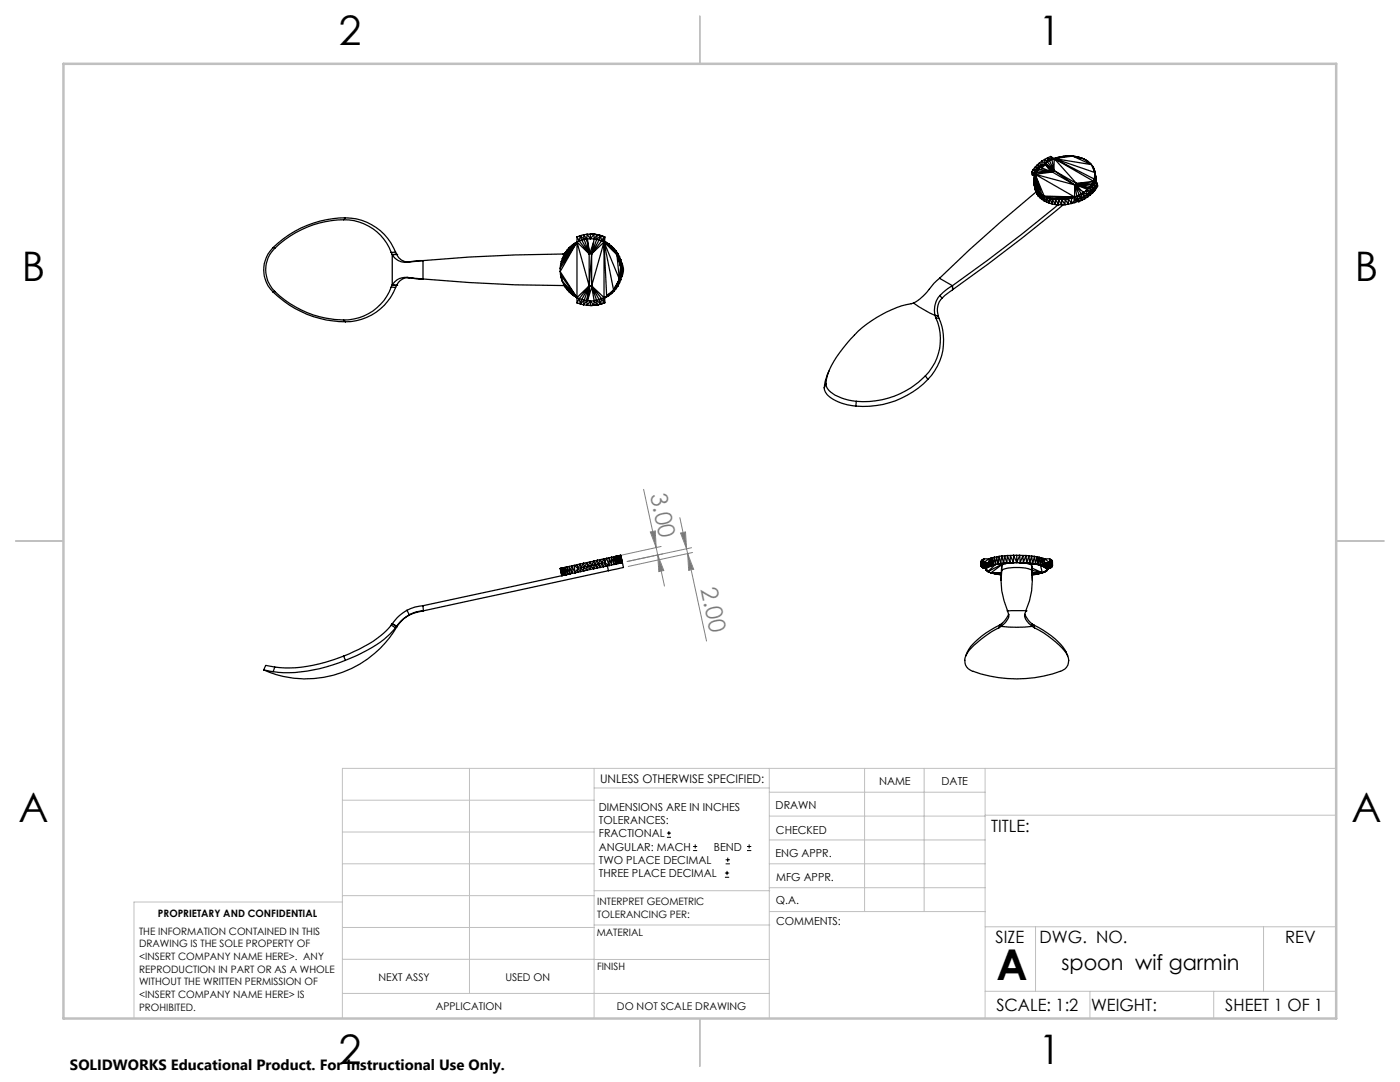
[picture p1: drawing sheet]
<svg xmlns="http://www.w3.org/2000/svg" width="279mm" height="216mm" viewBox="0 0 279 216" stroke-linecap="round" stroke-linejoin="round" font-family="sans-serif">
<g fill="none" stroke="#000" stroke-width=".2">
<path d="M133.1 167.1h.8M133.1 166.2h.8M133.5 165.8v.9M138.3 169.7h.8M138.3 168.9h.8M138.7 168.5v.8M144.7 175h.8M144.7 174.2h.8M144.8 172.4h.9M144.8 171.6h.9M145.1 173.8v.8M145.2 171.1v.9"/>
<path d="M149.1 169.7h.8M149.1 168.9h.8M149.5 168.5v.8"/>
</g>
<path d="M128.4 97.6l4.2 19.3M129.8 106.2l1-.3 .2 3.4zM131.3 110.7l1.2 3.1-1 .3zM131.9 109l-12.4 2.8M135.7 103.3l1.3 6.2M135.8 106.4l1-.2 .2 3.3zM137 109.5l.2 1M137.2 110.5l3.8 17.4M137.2 110.5l1.2 3.1-1 .2zM138 109.3l-12.8 2.7M138.2 110.2l-12.8 2.8" fill="none" stroke="#808080" stroke-width=".2"/>
<g fill="none" stroke="#c0c0c0" stroke-width=".2">
<path d="M68.3 159.7h50.3M93.7 153.3v44.9M118.6 153.3v49.9M118.6 157.2h34.9M153.5 153.3v49.9M153.5 158.1h43.1M172.5 153.3v28.6M184.4 153.3v28.6M196.6 153.3v49.9M266.7 153.3h-198.4v49.9M68.3 178.7h50.3M68.3 172.4h50.3"/>
<path d="M68.3 166h50.3M68.3 180h-41.6v23.2M118.6 177.7h35M153.5 167.6h43.1M153.5 162.8h43.1M153.5 172.4h43.1M153.5 177.1h43.1M196.6 162.7h70.1M68.3 198.2h85.2M68.3 191.4l85.2 .1M68.3 185.1h50.3M118.6 184.6h35"/>
<path d="M153.6 181.9h43M196.6 197.8h70.1M196.6 184.9h70.1M206.7 184.9v12.9M217.5 197.8v5.4M242.2 197.8v5.4M252.2 184.9v12.9"/>
</g>
<path d="M139.7 3.2v9.5M3.1 107.9h9.6M266.7 107.9h9.5M139.7 203.2v9.6" fill="none" stroke="#c0c0c0" stroke-width=".25"/>
<path d="M12.7 12.7h254v190.5h-254z" fill="none" stroke="#c0c0c0" stroke-width=".5"/>
<g fill="#808080">
<path d="M137.2 110.5l1.2 3.1-1 .2zM135.8 106.4l1-.2 .2 3.3z"/>
<path d="M131.3 110.7l1.2 3.1-1 .3zM129.8 106.2l1-.3 .2 3.4z"/>
</g>
<g fill="none" stroke="#000" stroke-width=".25">
<path d="M205.9 34.4l.1 .5 .4 .3M205.9 34.4h.9M205.9 34.4l.7 .4M205.9 34.4l.6 .7M206.2 33.9l-.3 .5M206.2 33.9l.6 .5M206.2 33.9l.8 .2M206.3 36.2v.4M206.3 36.6l.1 .4M206.3 36.6l.3 1.2M206.3 35.7v.5M206.4 37l.2 .5"/>
<path d="M206.4 37l.3 1.3M206.4 37l.2 .8M206.5 33.4l.8 .3M206.5 33.4l-.3 .5M206.6 34.8l7.9 4.5M206.6 34.8l1.8 4.3M206.6 34.8l7.9 2.1M206.6 34.8l1.3 4.1M206.6 34.8l.9 3.8M206.6 34.8l.6 3.4M206.6 34.8l.3 3.1M206.6 34.8v2.7"/>
<path d="M206.6 34.8l-.2 2.2M206.6 34.8l-.3 1.8M206.6 37.8l.1 .5M206.6 34.8l-.3 1.4M206.6 34.8l-.3 .9M206.6 37.5l.3 .4M206.6 37.5l.3 1.2M206.6 37.5l.1 .8M206.7 38.3l.2 .4M206.8 38.3a302.9 302.9 0 0 0-19.3 17.2M206.9 37.9l.3 .3M206.9 37.9l.3 1.2"/>
<path d="M206.9 37.9v.8M206.9 38.7l.3 .4M206.9 33l-.4 .4M206.9 33l.6 .4M207 34.1l-.4 .7M207 34.1l3 .2M207.2 38.2v.9M207.2 38.2l.3 .4M207.2 38.2l.3 1.2M207.2 39.1l.3 .3M207.3 33.7l-.3 .4M207.3 33.7l2.7 .6"/>
<path d="M207.3 33.7l-1.1 .2M207.4 32.6l-.5 .4M207.4 32.6l.6 .3M207.5 38.6l.4 .3M207.5 38.6l.4 1.2M207.5 38.6v.8M207.5 39.4l.4 .4M207.5 33.4h-1M207.5 33.4h.1M207.6 33.4l-.3 .3M207.6 33.4l2.4 .9M207.9 32.2l.7 .3"/>
<path d="M207.9 32.2l.1 .7M207.9 32.2l-.5 .4M207.9 38.9l.5 .2M207.9 38.9l.5 1.2M207.9 38.9v.9M207.9 39.8l.5 .3M208 32.9l-1.1 .1M208 32.9l-.5 .5M208 32.9l-.2 .5M208.4 39.1l6.1 .2M208.4 39.1l.5 .3M208.4 39.1l.5 1.2"/>
<path d="M208.4 39.1v1M208.5 31.8l.5 .5M208.5 31.8l.1 .7M208.5 31.8l-.6 .4M208.6 32.5l-.6 .4M208.6 32.5v.4M208.6 32.5h.1M208.6 32.5l1.7 1.5M208.6 32.5l1.6 1.6M208.6 32.9l-.7 .6M208.6 32.9l1.6 1.3M208.6 32.9h-.6"/>
<path d="M208.6 32.9l1.1 1.3M208.9 39.4v.9M208.9 39.4l1.1 .3M208.9 39.4l.5 .1M208.9 39.4l.5 1.1M209 32.3l1.3 1.7M209 32.3l-.4 .2M209.1 31.5l.3 .5M209.1 31.5l-.1 .8M209.1 31.5l-.6 .3M209.1 31.5l.8 .3M209.4 39.5l.6 .2"/>
<path d="M209.4 39.5l.6 1.2M209.4 39.5v1M209.4 32l.9 2M209.4 32l-.8 .5M209.7 31.2l.7 .4M209.7 31.2l.2 .6M209.7 31.2l-.6 .3M209.9 31.8l.4 2.2M209.9 31.8l-.5 .2M210 39.7v1M210 39.7l.6 .1M210 39.7l.6 1.1"/>
<path d="M210 34.3l-3.4 .5M210 34.3l4.5 2.6M210 34.3l-3.2 .1M210.3 34l4.5 2.6M210.3 34l4.2 2.9M210.3 34l-.3 .3M210.4 31.6l7.8 4.6M210.4 31.6l4.4 5M210.4 31.6l8 4.1M210.4 31.6l8.1 2.8M210.4 31.6l-.1 2.4M210.4 31.6l7.4 1.2"/>
<path d="M210.4 31.6l-.5 .2M210.6 39.8h.6M210.6 39.8l.6 1.1v-1.1M210.6 39.8v1M211.2 39.8h.7M211.2 39.8l.7 1.1M211.6 31.3l-1.2 .3M211.9 39.8l.6 1.1M211.9 39.8v1.1M212.5 39.8h-.6M212.5 39.8l.7 .9M212.5 39.8v1.1"/>
<path d="M212.8 31.2h1.3M212.8 31.2l-2.4 .4M212.8 31.2l-1.2 .1M213.2 39.7l-.7 .1M213.2 39.7l.7 .9M213.2 39.7v1M213.8 39.5l-.6 .2M213.8 39.5l.1 1.1M213.8 39.5l.8 .3M214.1 31.2l3.7 1.6M214.1 31.2l-3.7 .4M214.1 31.2l2.2 .5"/>
<path d="M214.1 31.2l1.1 .1M214.5 39.3l-5.6 .1M214.5 39.3l-4.5 .4M214.5 39.3l-3.9 .5M214.5 39.3l-3.3 .5M214.5 39.3l-2.6 .5M214.5 39.3l-2 .5M214.5 39.3l-1.3 .4M214.5 39.3l.7 .4M214.5 39.3l-.7 .2M214.5 39.3l.1 .5M214.5 36.9l.4 2.2"/>
<path d="M214.5 36.9v2.4M214.5 36.9l.9 2M214.5 36.9l1.3 1.8M214.5 36.9l1.8 1.5M214.5 36.9l.4 .1M214.6 39.8l.7 .5M214.6 39.8l-.7 .8M214.6 39.8l-.1 .6M214.6 39.8l.5 .4M214.8 36.6l3 .3M214.8 36.6l2.8 .6M214.8 36.6l2.5 .9"/>
<path d="M214.8 36.6l.1 .4M214.8 36.6l-.3 .3M214.9 39.1l.9 .3M214.9 39.1l.3 .6M214.9 39.1l-.4 .2M214.9 37l2.1 .8M214.9 37l-.1 .1M214.9 37l2.4 .5M214.9 37l.7 .9M215.2 39.7l.1 .6M215.2 39.7l-.6 .1M215.2 31.3l1.1 .4"/>
<path d="M215.4 38.9l-.5 .2M215.4 38.9l.4 .5M215.8 39.4l-.6 .3M215.8 39.4l-.5 .9M215.8 39.4l.1 .6M215.8 38.7l.6 .4M215.8 38.7v.7M215.8 38.7l-.4 .2M215.9 40l-.6 .3M216.3 38.4l-.5 .3M216.3 38.4h.1M216.3 31.7l1.5 1.1"/>
<path d="M216.3 31.7l.8 .5M216.3 38.4l.7 .4M216.3 38.4l.1 .7M216.4 39.1l-.6 .3M216.4 39.1l-.5 .9M216.4 39.1l.1 .6M216.5 39.7l-.6 .3M216.8 38l-.5 .4M216.8 38l.2 .8M216.8 38l.7 .4M217 38.8l-.6 .3M217 38.8l-.5 .9"/>
<path d="M217 38.8l.1 .5M217.1 39.3l-.6 .4M217.1 32.2l.7 .6M217.3 37.5v.1M217.3 37.6l-.5 .4M217.3 37.6l.6 .4M217.5 38.4l-.5 .4M217.5 38.4l-.4 .9M217.5 38.4l.1 .5M217.6 38.9l-.5 .4M217.6 37.2l-.3 .4M217.6 37.2l.7 .3"/>
<path d="M217.6 37.2l-.3 .3M217.8 32.8l.7 1.6M217.8 32.8l.3 .4M217.8 36.9l-.2 .3M217.8 36.9l.9 .1M217.9 38h-1.1M217.9 38l-.4 .4M217.9 38l-.3 .9M217.9 38l.2 .5M218.1 38.5l-.5 .4M218.1 36.5l-3.3 .1M218.1 36.5l-.3 .4"/>
<path d="M218.1 36.5l.6 .5M218.1 36.5l.9 .1M218.1 33.2l.4 1.2M218.1 33.2l.2 .4M218.2 36.2l-3.4 .4M218.2 36.2l-.1 .3M218.2 36.2l.8 .4M218.3 33.6l.2 .8M218.3 33.6l.1 .4M218.3 37.5l-1 .1M218.3 37.5l-.4 .5M218.3 37.5l-.2 1"/>
<path d="M218.3 37.5l.1 .6M218.4 35.7l-.2 .5M218.4 35.7l.2 .7M218.4 35.7v.5M218.4 38.1l-.3 .4M218.4 34l.1 .4M218.4 34l.3 1.2M218.5 34.4l-.1 1.3M218.5 34.4v.5M218.5 35.3l-.1 .4M218.5 35.3l.2 1.1M218.5 35.3l.3 .9"/>
<path d="M218.5 34.4l.3 1.3M218.5 34.4l.2 .8M218.5 34.9l-.1 .8M218.5 34.9v.4M218.5 34.9l.3 1.3M218.5 34.9l.3 .8M218.7 37l-1.1 .2M218.7 37l-.4 .5M218.7 37l-.3 1.1M218.7 37l.1 .6M218.7 35.2l.1 .5M218.8 36.2l-.1 .2"/>
<path d="M218.8 35.7v.5M218.8 37.6l-.4 .5M219 36.6l-.3 .4M219 36.6l-.2 1M219 36.6l.1 .5-.3 .5M54.5 58.3a20.5 20.5 0 0 0 14.4 5.9M54.5 49.4l.3 .2M54.5 49.4a6.2 6.2 0 0 0 0 8.9M54.8 58.1a20.2 20.2 0 0 0 13.8 5.8M54.8 49.6a6 6 0 0 0 0 8.5M54.8 58.1l-.3 .2M68.6 43.9a9.9 9.9 0 0 1 9.5 6.5"/>
<path d="M68.6 43.9a20.1 20.1 0 0 0-13.8 5.7M68.9 43.5l-.3 .4M68.9 43.5a10.8 10.8 0 0 1 10.1 6.8M68.9 43.5a20.9 20.9 0 0 0-14.4 5.9M78.1 57.3a9.9 9.9 0 0 1-9.5 6.6M78.1 50.4l.2 .4M78.1 57.3l.9 .1M78.3 50.8a3 3 0 0 0 2.9 1.5M78.3 50.8v6.1M78.3 56.9h.9M78.3 56.9l-.2 .4M79 50.3l-.9 .1"/>
<path d="M79 57.4a10.7 10.7 0 0 1-10.1 6.8M79 50.3l.2 .5M79.2 50.8a2.44 2.44 0 0 0 2.5 1.4M79.2 50.8h.1M79.2 56.9h.1M79.2 50.8h-.9M79.2 56.9l-.2 .5M81.2 55.4h.5M81.2 55.4l3.2 .3M81.2 55.4a3.1 3.1 0 0 0-2.9 1.5M81.7 55.4l2.7 .3M81.7 52.2l-.5 .1"/>
<path d="M81.7 55.4a2.49 2.49 0 0 0-2.5 1.5M84.4 55.7a288.9 288.9 0 0 0 28.2 1.3h-.3M84.4 52l-2.7 .2M84.4 52l-3.2 .3M84.4 52v3.7M111.8 53.5v.7M111.8 54.2l3.3 5.2M111.8 54.2l.1 .6M111.9 52.9l-.1 .6M111.9 54.8l3.2 4.6M111.9 54.8l.3 1.3M112 52.2l-.1 .7"/>
<path d="M112.2 51.6l-.2 .6M112.2 56.1l2.9 3.3M112.2 56.1l.3 .6M112.3 50.7h.3a325.4 325.4 0 0 0-28.2 1.3M112.5 51l-.3 .6M112.5 56.7l2.6 2.7M112.5 56.7l.3 .6M112.8 50.4l-.3 .6M112.8 57.3l2.3 2.1M112.8 57.3l.4 .5M113.2 49.9l-.4 .5M113.2 57.8l1.9 1.6"/>
<path d="M113.2 57.8l.4 .4M113.6 49.4l-.4 .5M113.6 58.2l1.5 1.2M113.6 58.2l.5 .5M114.1 49l-.5 .4M114.1 58.7l1 .7M115.1 48.3l2.5 2.4M115.1 48.3l2.5 8.7M115.1 47.3v13.1M115.1 59.4l.5 .2M115.1 47.3l.5 .8M115.1 48.3l-1 .7"/>
<path d="M115.1 48.3l-1.9 1.6M115.1 48.3l-2.3 2.1M115.1 48.3l-3.3 5.9M115.1 48.3l-3.3 5.2M115.1 48.3l-3.2 4.6M115.1 48.3l-3.1 3.9M115.1 48.3l-1.5 1.1M115.1 48.3l-2.9 3.3M115.1 48.3l-2.6 2.7M115.6 48.1l2 2.6M115.6 48.1l-.5 .2M115.6 59.6l.5 .2"/>
<path d="M115.6 59.6l.2 1M115.6 59.6l-.5 .8M115.8 47l.8 .8M115.8 47l.3 .9M115.8 47l-.2 1.1M115.8 47l-.7 .3M116.1 47.9l-.5 .2M116.1 47.9l1.5 2.8M116.1 59.8l.5 .1M116.1 59.8l-.3 .8M116.5 46.8l.6 .9M116.5 46.8l.1 1"/>
<path d="M116.5 46.8l-.7 .2M116.6 47.8l1 2.9M116.6 47.8l-.5 .1M116.6 59.9l.5 .1M116.6 59.9l-.1 .9M116.6 59.9l-.8 .7M117.1 47.7h.1l.5 3M117.1 47.7h1.5M117.1 47.7l.5 3M117.1 47.7l.6 3M117.1 47.7l-.5 .1M117.1 60l.6-3-.5 3"/>
<path d="M117.1 47.7h.1M117.1 60h.1M117.2 46.7l.6 1M117.2 46.7l-.1 1M117.2 46.7l-.7 .1M117.6 50.7v6.3M117.6 50.7h.5M117.6 57h.5M117.6 57l-2.5 2.4M117.6 57l-.5 3M117.6 57l-1 2.9M117.6 57l-1.5 2.8"/>
<path d="M117.6 57l-2 2.6M117.8 46.7h.7M117.8 46.7v1M117.8 46.7h.2M117.8 46.7h-.6M118 46.7h.5M118 46.7h.7M118.1 50.7v6.3M118.1 57l2.4 2.4M118.1 57l2 2.6M118.1 57l1.5 2.8M118.1 57l1 2.9"/>
<path d="M118.1 57l.5 3M118.1 50.7l-.5 6.3M118.1 57.3l-.9 2.7M118.5 48.3l-.8 2.4M118.5 46.7l.7 .1M118.5 46.7h.2M118.5 46.7l.1 1M118.5 46.7l-.7 1M118.6 47.7l.5 .1M118.6 47.7l-.5 3M118.6 47.7h.1M118.6 60h.1"/>
<path d="M118.7 46.7l.5 .1M118.7 46.7l.7 .1M119.1 47.8l.5 .1M119.1 59.9l.8 .7M119.1 59.9l.1 .9M119.1 47.8l-1 2.9M119.1 59.9l-.5 .1M119.2 46.8l.9 .2M119.2 46.8h.2M119.2 46.8l-.1 1M119.2 46.8l-.6 .9M119.4 46.8l.5 .2"/>
<path d="M119.6 47.9l.5 .2M119.6 47.9l-1.5 2.8M119.6 59.8l.3 .8M119.6 59.8l-1 .2M119.9 47l.6 .3M119.9 47l.2 1.1M119.9 47h.2M119.9 47l-.3 .9M119.9 47l-.8 .8M120.1 48.1l.4 .2M120.1 48.1l-2 2.6M120.1 47l.4 .3"/>
<path d="M120.1 47l.6 .3M120.1 59.6l.4 .8M120.1 59.6l-.2 1M120.1 59.6l-.5 .2M120.5 48.3l3.1 7.4M120.5 48.3l2.6 2.5M120.5 48.3l1.9 9.6M120.5 48.3l1.9 1.5M120.5 48.3l1.1 .7M120.5 48.3l.6 10.8M120.5 48.3l.6 .3M120.5 47.3v13.1"/>
<path d="M120.5 48.3h.2M120.5 59.4h.2M120.5 48.3l-2.4 2.4M120.5 47.3l-.4 .8M120.5 48.3l-2.4 8.7M120.5 47.3h.2M120.5 59.4l-.4 .2M120.5 59.4l.2 1M120.7 48.3l.4 .3M120.7 48.3l.9 .4M120.7 47.3l-.2 1M120.7 47.3v1"/>
<path d="M120.7 59.4v1M120.7 48.3l.3 .1M120.7 48.2l.3 .2M121 48.4l.6 .3M121 59.3l-.3 .1M121.1 48.6l.5 .4M121.1 48.6l.5 .1M121.1 59.1l-.6 .3M121.1 59.1l-.4 .3M121.6 48.7v.3M121.6 58.7v.2M121.6 49l.8 .8"/>
<path d="M121.6 49l.4 .4M121.6 49l.5 .1M121.6 58.7l-.5 .4M121.6 48.7l.5 .4M121.6 58.9l-.5 .2M121.6 58.9l-.9 .5M121.6 58.9l-.6 .4M122 49.4l.4 .4M122 49.4l.6 .2M122 58.3l-.9 .8M122 58.3l.1 .3M122 58.3l-.4 .4"/>
<path d="M122.1 49.1l-.1 .3M122.1 49.1l.5 .5M122.1 58.6l-.5 .1M122.1 58.6l-.5 .3M122.4 49.8l.7 1M122.4 49.8l.4 .5M122.4 49.8l.6 .3M122.4 57.9l-1.3 1.2M122.4 57.9l.2 .2M122.4 57.9l-.4 .4M122.6 49.6l-.2 .2M122.6 49.6l.4 .5"/>
<path d="M122.6 58.1l-.6 .2M122.6 58.1l-.5 .5M122.8 50.3l.3 .5M122.8 50.3l.5 .4M122.8 57.4l-.4 .5M122.8 57.4l.2 .2M123 50.1l-.2 .2M123 50.1l.3 .6M123 57.6l-.6 .3M123 57.6l-.4 .5M123.1 50.8l.8 2.4M123.1 50.8l.5 1.2"/>
<path d="M123.1 50.8l.5 4.9M123.1 50.8l.3 .6M123.1 50.8l.5 .5M123.1 56.8l-.7 1.1M123.1 56.8l.2 .2M123.1 56.8l-.3 .6M123.3 50.7l-.2 .1M123.3 50.7l.3 .6M123.3 57l-.5 .4M123.3 57l-.3 .6M123.4 51.4l.2 .6M123.4 51.4l.5 .5"/>
<path d="M123.4 56.3l-1 1.6M123.4 56.3l-.3 .5M123.4 56.3l.2 .1M123.6 52l.3 1.2M123.6 52l.2 .6M123.6 52l.5 .5M123.6 55.7l-1.2 2.2M123.6 55.7l-.2 .6M123.6 55.7l.3 .1M123.6 51.3l-.2 .1M123.6 51.3l.3 .6M123.6 56.4l-.5 .4"/>
<path d="M123.6 56.4l-.3 .6M123.8 52.6l.1 .6M123.8 55.1l-.2 .6M123.8 52.6l.4 .6M123.8 55.1l.3 .1M123.9 53.2v1.3M123.9 53.2v.6M123.9 53.2l.3 .6M123.9 53.2l-.3 2.5M123.9 54.5h.3M123.9 54.5l-.1 .6M123.9 54.5l-.3 1.2"/>
<path d="M123.9 53.8v.7M123.9 53.8h.3M123.9 51.9l-.3 .1M123.9 51.9l.2 .6M123.9 55.8l-.5 .5M123.9 55.8l-.3 .6M124 52.4a3 3 0 0 1 0 3M124.1 52.5l-.3 .1M124.1 52.5l.1 .7M124.1 55.2l-.5 .5M124.1 55.2l-.2 .6M124.2 53.2v1.3"/>
<path d="M124.2 54.5l-.4 .6M124.2 53.2h-.3M124.2 54.5l-.1 .7M124.2 53.8l-.3 .7M187.5 55.5l-1.1 1-1.4 1.7a10.2 10.2 0 0 1-2.7 2.3M187.5 55.5l2.6 1.5M187.6 58.9a4.5 4.5 0 0 0-1 4M187.6 58.9l.4 .6M188 59.5a3.4 3.4 0 0 0-.7 3.5M190.1 57l-1.3 .9-1.2 1M190.1 57v.8M190.1 57.8l-2.1 1.7"/>
<path d="M190.1 57.8h.1M208.4 40.1l.5 .2M208.9 40.3l.5 .2M209.4 40.5l.6 .2M210 40.7l.6 .1M210.6 40.8l1.3 .1M211.2 40.9a311.7 311.7 0 0 1-21.1 16.1M212.2 40.9a331 331 0 0 1-22.1 16.9M212.5 40.9h-.6M213.2 40.7l-.7 .2M213.9 40.6l-.7 .1M214.5 40.4l-.6 .2"/>
<path d="M215.1 40.2h.1M215.1 40.2l-.6 .2M68.6 63.9l.3 .3M115.1 60.4l.7 .2M115.8 60.6l.7 .2M116.5 60.8l.7 .1M117.1 60h1.5M117.1 60l.1 .9M117.1 60l-.6 .8M117.2 60.9l.6 .1M117.8 60l.7 .9M117.8 60v1"/>
<path d="M117.8 61h.2M117.8 60l-.6 .9M118.5 60.9h.2M118.5 60.9l-.7 .1M118.5 60.9l-.5 .1M118.6 60l.6 .8M118.6 60l-.1 .9M118.7 60.9l-.7 .1M119.2 60.8h.2M119.2 60.8l-.7 .1M119.2 60.8l-.5 .1M119.4 60.8l-.7 .1"/>
<path d="M119.9 60.6h.2M119.9 60.6l-.7 .2M119.9 60.6l-.5 .2M120.1 60.6l-.7 .2M120.5 60.4h.2M120.5 60.4l-.4 .2M120.5 60.4l-.6 .2M120.7 60.4l-.6 .2M164.5 77.4a3.4 3.4 0 0 0 2.3 2.5l2.4 .9 1.6 .2M164.9 76.6a3.5 3.5 0 0 0 2.6 2.6l1.8 .6 1.6 .3M164.9 76.6l-.4 .8M165.1 74.8l-.4 1.2-.2 1.4"/>
<path d="M165.4 74l-.3 .8M182.3 60.5a24.1 24.1 0 0 0-15.9 11.6l-.8 1.6a7.2 7.2 0 0 0-.7 2.9M182.3 60.5l2.2 1.3 2.1 1.1M184.7 75a17.1 17.1 0 0 1-13.8 5.1M184.7 75l.5 .7M185.2 75.7a17.6 17.6 0 0 1-14.4 5.3M186.6 62.9l.2 .5M186.6 62.9l.7 .1M186.8 63.4a10.3 10.3 0 0 1-2.1 11.6M186.8 63.4l.6 .1M187.3 63l.1 .5M187.3 63h.1"/>
<path d="M187.4 63.5a11.1 11.1 0 0 1-2.2 12.2M170.9 80.1l-.1 .9M111.8 113.4l.3 1.5-.2-1.5M111.8 113.4h.1M111.8 113.4l.3 1.5M112 113.4l.3 1.5-.4-1.5M112 113.4h-.1M112.2 113.3l.2 1.5-.4-1.4M112.2 113.3l-.2 .1M112.5 113.3l.5 1.4M112.5 113.3l.2 1.5-.5-1.5M112.5 113.3h-.3"/>
<path d="M112.8 113.2l-.3 .1M112.8 113.2l.5 1.4M112.8 113.2l.2 1.5M113 114.7h.1M113 114.7l-28.6 6.2M113.2 113.1l.6 1.4M113.2 113.1l.1 1.5M113.2 113.1l-.4 .1M113.3 114.6l-.3 .1M113.6 113l.6 1.4M113.6 113l.2 1.5M113.6 113l-.4 .1"/>
<path d="M113.8 114.5l-.5 .1M114.2 114.4l-.4 .1M114.6 112.8l.7 .6M114.6 112.8l.2 1.5M114.6 112.8l-1 .2M114.8 114.3l-.7-1.4 .1 1.5M114.8 114.3l-.6 .1M115.1 112.7l.2 .7M115.1 112.7l-.5 .1M115.3 113.4l.6 .7v-.8l.6 .6M115.3 113.4v.8M115.3 113.4l-.5 .9"/>
<path d="M115.3 114.2l-.5 .1M115.8 112.5l-.7 .2M115.8 112.5l.2 .8M115.8 112.5l-.5 .9M116 113.3l-.7 .1M116.5 112.4l-.7 .1M116.5 112.4l-.5 .9M116.5 113.9l-1.2 .3M117.2 112.3l-.7 .1M117.2 112.3l.1 .7M117.2 112.3l-.6 .8-.1-.7M117.2 113.8l-.7 .1"/>
<path d="M117.2 113.8l-.7-.6v.7M117.3 113l-1.3 .3M117.8 112.1l.2 .8M117.8 112.1l-.5 .9M117.8 112.1l-.6 .2M117.8 113.6l-.7-.6 .1 .8M117.8 113.6l-.6 .2M118 112.9l-.7 .1M118.3 112.8l.2 .7M118.5 113.5l-.8-.6 .1 .7M118.5 113.5l-.7 .1M118.5 112l-.7 .1"/>
<path d="M118.5 112l-.5 .9M118.5 112l.2 .7M118.7 112.7l-.7 .2M119.1 113.3l-.2-.7-.4 .9M119.1 113.3l-.6 .2M119.2 111.8l.2 .7M119.2 111.8l-.5 .9M119.2 111.8l-.7 .2M119.4 112.5l-.7 .2M119.8 113.2l-.3-.7-.4 .8M119.8 113.2l-.7 .1M120.1 112.4l-.7 .1"/>
<path d="M120.1 112.4l-.2-.7-.5 .8M120.4 113.1l-.6 .1M120.4 113.1l-.3-.7-.3 .8M120.5 111.5l-1.3 .3M120.5 111.5l-.4 .9M120.5 111.5l.2 .8M120.7 112.3l-.6 .1M120.7 112.3l-.3 .8M120.7 112.3l.3 .7M120.7 112.3l.9 .6M121 113l-.6 .1M121.1 111.4l-.4 .9"/>
<path d="M121.1 111.4l.5 1.5M121.1 111.4l-.6 .1M121.2 112.9l.2 1M121.4 113.9l-36.9 8-.1-1M121.6 112.9l-.6 .1M121.6 111.3l-.5 .1M121.6 111.3v1.6M121.6 111.3l.5 1.4M122 111.2l.1 1.5M122 111.2l-.4 .1M122 111.2l.6 1.4M122.1 112.7l-.5 .2"/>
<path d="M122.4 111.1l.2 1.5M122.4 111.1l-.4 .1M122.4 111.1l.6 1.4M122.6 112.6l-.5 .1M122.8 111l-.4 .1M122.8 111l.2 1.5M122.8 111l.5 1.5M123 112.5l-.4 .1M123.1 110.9l.2 1.6M123.1 110.9l-.3 .1M123.1 110.9l.5 1.5M123.3 112.5h-.3"/>
<path d="M123.4 110.9l.2 1.5M123.4 110.9h-.3M123.4 110.9l.5 1.4M123.6 110.8l.3 1.5M123.6 110.8l-.2 .1M123.6 110.8l.5 1.5M123.6 110.8h.2M123.6 112.4l-.3 .1M123.8 110.8l.3 1.5M123.8 110.8l.4 1.5M123.9 110.8l.3 1.5M123.9 110.8h-.1"/>
<path d="M123.9 110.8h.1M123.9 112.3l-.3 .1M124.1 112.3h-.2M124.1 112.3h.1M124.2 112.3h.1M124.2 112.3l.2 .9-3 .7M195.8 112.9h.9M195.8 112.9v.1M195.8 112v.7M195.8 112.7l.9 .1M195.8 112.7v.2M195.8 112v.9"/>
<path d="M195.8 113l.1 .1M195.8 113h.9M195.9 111.8v.7M195.9 112.5l.9 .1M195.9 112.5l-.1 .2M195.9 111.8l-.1 .9M195.9 111.8l-.1 .2M195.9 113.1l.2 .2M195.9 113.1l.8 .1M196.1 112.4h1M196.1 111.7v.7M196.1 112.4l.8 .1"/>
<path d="M196.1 112.4l-.2 .1M196.1 111.7l-.2 .8M196.1 111.7l-.2 .1M196.1 113.3l.2 .1M196.1 113.3h.6M196.3 113.4h.4M196.3 112.3h1.1M196.3 111.5h1.1M196.3 111.5v.8M196.3 112.3l-.2 .1M196.3 111.5l-.2 .9M196.3 112.3l.8 .1"/>
<path d="M196.3 111.5l-.2 .2M196.7 112.8v.8M196.7 112.8l-.9 .1M196.7 112.9v.6M196.7 112.8v.1M196.7 112.9l-.9 .1M196.7 113.5l.1 .3M196.7 113.5v.1M196.7 113.6l.1 .2M196.7 113.1h-.8M196.7 113.2l-.6 .1M196.7 113.3l-.4 .1"/>
<path d="M196.8 112.6v.7M196.8 112.6l-1 .1M196.8 112.6l-.1 .9M196.8 112.6l-.1 .2M196.8 113.3l.4 .8M196.8 113.3l-.1 .2M196.8 113.3v.5M196.8 113.8l.4 .3M196.9 112.5l.1 .7M196.9 112.5h-1M196.9 112.5l-.1 .8M196.9 112.5l-.1 .1"/>
<path d="M197 113.2l-.2 .1M197.1 112.4l.1 .7M197.1 112.4l-.1 .8M197.1 112.4l-.2 .1M197.2 114.1l.6 .2M197.2 113.1l-.4 .2M197.2 113.1l-.2 .1M197.4 112.3l.4 .6M197.4 112.3v.7M197.4 111.5v.8M197.4 112.3l-.2 .8M197.4 111.5l-1.1 .8"/>
<path d="M197.4 112.3l-.3 .1M197.4 113l-.2 .1M197.7 111.4l.1 1.5M197.7 111.4l-.3 .9M197.7 111.4l-.3 .1M197.8 112.9l-1 .4M197.8 112.9l-.6 .2M197.8 114.3l.4 .1M197.8 114.3h2M198 111.3l.2 1.4M198 111.3l-.2 1.6M198 111.3l-.3 .1"/>
<path d="M198.2 112.7l-.8 .3M198.2 114.4l1.5 .3M198.2 114.4l1 .2M198.2 114.4h1.6M198.4 111.2l.2 1.4M198.4 111.2l-.2 1.5M198.4 111.2l-.4 .1M198.6 112.6l-1.4 1.5M198.6 112.6l-.4 .1M198.6 112.6l-.8 .3M198.6 112.6l-1.8 .7M198.9 111.1l.3 1.4"/>
<path d="M198.9 111.1l-.3 1.5M198.9 111.1l-.5 .1M199.2 112.5l-.6 .1M199.2 114.6l.5 .1M199.4 111l.3 1.5M199.4 111l-.2 1.5M199.4 111l-.5 .1M199.7 112.5h-.5M199.7 114.7h.1M199.9 113.9a4.5 4.5 0 0 1 3.2-.7l.8 .1a2.91 2.91 0 0 1 2 .6M199.9 112.9a2.88 2.88 0 0 1 2.4-.6h1.2a2.9 2.9 0 0 1 2.4 .6M199.9 113.9a14.4 14.4 0 0 0 1.2 8"/>
<path d="M199.9 112.9l-.1 2.9M199.9 110.9l-.2 1.6M199.9 110.9l.4 1.5M199.9 110.9l-.5 .1M199.9 112.9v1M200.3 112.4l-2.5 1.9M200.3 112.4l-.6 .1M200.3 112.4l-1.1 .1M200.3 112.4l-3.1 1.7M200.3 112.4l-1.7 .2M200.3 112.4l.4 .1M200.5 110.9l.4 1.4"/>
<path d="M200.5 110.9l-.2 1.5M200.5 110.9h-.6M200.9 112.3l-.6 .1M201 110.8h.6M201 110.8l-.1 1.5M201 110.8l.6 1.5M201 110.8l-.5 .1M201.4 112.4h-1.1M201.6 112.3h.6M201.6 112.3l-1.3 .1M201.6 112.3h-.7M201.6 110.8l.6 1.5"/>
<path d="M201.6 110.8v1.5M201.7 112.3l-1.4 .1M202.3 110.8h1.2M202.3 110.8l-.1 1.5M202.3 110.8l.6 1.5M202.3 110.8h-.7M202.9 112.3l-2.6 .1M202.9 112.3h.7M202.9 110.8v1.5M203.5 112.3h.7M203.5 110.8l-.6 1.5M203.5 110.8l.1 1.5"/>
<path d="M203.5 110.8h.7M203.6 112.3h.1M203.6 112.3h1.3M204.2 110.8h.6M204.2 110.8l-.6 1.5M204.2 110.8v1.5M204.2 112.3h.7M204.8 110.8l-.6 1.5M204.8 110.8l.1 1.5M204.8 110.8l.6 .1M204.8 112.4l2.8 .3M204.9 112.3l2.7 .4"/>
<path d="M204.9 112.3l1.2 .2M204.9 112.3l1.8 .2M205.4 110.9l-.5 1.4M205.4 110.9l.1 1.5 .4-1.5M205.4 110.9h.5M205.9 110.9l.2 1.6M205.9 110.9l.5 .1M205.9 113.9a14.5 14.5 0 0 1-1.2 8M205.9 112.9l.1 2.9M205.9 112.9v1M206 113.3l2 1M206 113.8l2 .5"/>
<path d="M206 114.3h2M206 114.6h.7M206.1 112.5h.6M206.4 111l-.3 1.5M206.4 111l.3 1.5M206.4 111l.5 .1M206.7 112.5l.9 .2M206.7 112.5l.5 .1M206.7 114.6l-.7 .1M206.9 111.1l-.2 1.4M206.9 111.1l.3 1.5M206.9 111.1l.5 .1"/>
<path d="M207.2 112.6l.4 .1M207.2 114.5l-.5 .1M207.4 111.2l-.2 1.4M207.4 111.2l.2 1.5M207.4 111.2l.4 .1M207.6 112.7l.4 1.6M207.6 112.7l.4 .2M207.6 112.7l1.5 .8M207.6 112.7l1.4 .6M207.6 112.7l.8 .3M207.6 112.7l1.3 .5M207.6 112.7l1.5 .9"/>
<path d="M207.8 111.3l-.2 1.4M207.8 111.3l.2 1.6M207.8 111.3l.3 .1M208 112.9l.4 .1M208 114.3l-1.3 .3M208 114.3l-2 .1M208 114.3h-2M208.1 111.4l-.1 1.5M208.1 111.4l.4 .9M208.1 111.4l.4 .1M208.4 113l.5 .2M208.4 113l.3 .1"/>
<path d="M208.4 114.2l-.4 .1M208.5 112.3h1M208.5 112.3l-.5 .6M208.5 112.3l-.1 .7M208.5 111.5v.8M208.5 112.3l.2 .8M208.5 112.3l.2 .1M208.5 111.5l1 .8M208.5 111.5h1M208.7 113.1l.2 .1M208.7 112.4v.7M208.7 112.4h1"/>
<path d="M208.7 112.4l.2 .8M208.7 112.4l.2 .1M208.9 113.2l.1 .1M208.9 112.5v.7M208.9 112.5h1M208.9 112.5l.1 .8M208.9 112.5l.1 .1M208.9 113.9l-.9 .4M208.9 113.9l-.5 .3M209 113.3l.1 .2M209 112.6v.7M209 112.6l1 .1"/>
<path d="M209 112.6l.1 .9M209 112.6l.1 .2M209.1 113.4h.4M209.1 113.6l-1.1 .7M209.1 112.8v.8M209.1 112.8l.9 .1M209.1 113.6l-.2 .3M209.1 113.1h.8M209.1 113.2l.6 .1M209.1 113.3h.6M209.1 113.3l.4 .1M209.5 111.5l.2 .9"/>
<path d="M209.5 112.3l.2 .1M209.5 111.5v.8M209.5 112.3l-.8 .1M209.5 111.5l.2 .2M209.7 111.7v.7M209.7 112.4l-.8 .1M209.7 111.7l.2 .8M209.7 112.4l.2 .1M209.7 111.7l.2 .1M209.7 113.3l-.2 .1M209.9 111.8v.7M209.9 112.5l-.9 .1"/>
<path d="M209.9 112.5l.1 .2M209.9 111.8l.1 .9M209.9 111.8l.1 .2M209.9 113.1l-.2 .2M209.9 113.1l-.8 .1M210 112v.7M210 112.7l-.9 .1M210 112.7v.2M210 112v.9M210 113l-.1 .1M210 113h-.9M210 112.9h-.9l.9 .1"/>
<path d="M210 112.9v.1M54.8 133.1l-1.8-.3-.4 .9 1.9 .3M54.8 133.1l-.3 .9M68.6 130.9l.3 .9M68.6 130.9a28 28 0 0 1-13.8 2.2M68.9 131.8a28.6 28.6 0 0 1-14.4 2.2M78.1 124.7a20.6 20.6 0 0 1-8.5 5.8l-1 .4M78.1 124.7l.9 .6M78.3 124.5l-.2 .2M78.3 124.5l.9 .5M79 125.3a20.9 20.9 0 0 1-9 6l-1.1 .5M79.2 125v.2"/>
<path d="M79.2 125l-.2 .3M79.2 125h.1M81.2 121.8l-1.7 1.2-1.2 1.5M81.2 121.8l.5 .9M81.7 122.7a7.9 7.9 0 0 0-2.5 2.3M84.3 121.9a7.4 7.4 0 0 0-5.8 4.3 21 21 0 0 1-25.9 7.5M84.4 120.9l-1.6 .2-1.6 .7M84.5 121.9a5 5 0 0 0-2.8 .8M193.1 130l-.4 .9M199.4 125.3a18.8 18.8 0 0 0-6.4 5 2.24 2.24 0 0 0 1.2 3.6 25.4 25.4 0 0 0 18-.2 2.4 2.4 0 0 0 .2-3.9 20.3 20.3 0 0 0-6-4.5M199.5 124.7a16.2 16.2 0 0 0-6.1 4.8l-.3 .5M199.5 124.7l-.1 .6"/>
<path d="M199.8 125a27.1 27.1 0 0 0 6.2 0M199.8 125h.1M199.8 125l-.4 .3M199.9 124.5l-.1 .5M199.9 124.5l-.4 .2M201 122a1.58 1.58 0 0 1-.2 2.1l-1 .9M201 121.9h.1M201 121.8v.1M201.1 121.9h.1M201.1 121.9h3.6M201.3 122.6l-.7 1.2-.7 .7M204.5 122.6l.7 1.2 .7 .7"/>
<path d="M204.7 121.9h.1M204.8 122a1.84 1.84 0 0 0 .5 2.4l.7 .6M204.8 121.9h.1M204.8 121.8v.1M205.9 124.5l.1 .5M205.9 124.5l.5 .2M206 125h.1M206 125l.4 .3M206.4 124.7a14.5 14.5 0 0 1 6.3 5.3l.4 .9M206.4 124.7v.6"/>
</g>
<text font-size="8.5" x="198.9" y="195.5">A</text>
<g font-size="8.1">
<text x="67.6" y="8.9">2</text>
<text x="207.3" y="8.9">1</text>
<text x="4.4" y="56.2">B</text>
<text x="270.4" y="56.2">B</text>
<text x="3.7" y="164.1">A</text>
<text x="269.7" y="164.1">A</text>
<text x="67.6" y="212.4">2</text>
<text x="207.3" y="212.4">1</text>
</g>
<g font-size="4.7" fill="#808080">
<text x="129.7" y="98.7" transform="rotate(78 129.7 98.7)">3.00</text>
<text x="139.8" y="117.6" transform="rotate(78 139.8 117.6)">2.00</text>
</g>
<text font-size="4.2" x="211.8" y="193.5">spoon wif garmin</text>
<g font-size="3.4">
<text x="197.8" y="166">TITLE:</text>
<text x="198.7" y="188.1">SIZE</text>
<text x="207.5" y="188.1">DWG. NO.</text>
<text x="256.5" y="188.2">REV</text>
<text x="198.8" y="201.7">SCALE: 1:2</text>
<text x="217.7" y="201.8">WEIGHT:</text>
<text x="244.5" y="201.7">SHEET 1 OF 1</text>
</g>
<text font-size="3" x="14" y="213.5">SOLIDWORKS Educational Product. For Instructional Use Only.</text>
<text font-size="2.4" x="119.8" y="156.2">UNLESS OTHERWISE SPECIFIED:</text>
<g font-size="2.2">
<text x="119.5" y="161.8">DIMENSIONS ARE IN INCHES</text>
<text x="154.8" y="161.4">DRAWN</text>
<text x="175.4" y="156.6">NAME</text>
<text x="187.9" y="156.7">DATE</text>
<text x="119.5" y="164.4">TOLERANCES:</text>
<text x="119.5" y="167.1">FRACTIONAL</text>
<text x="154.9" y="166.3">CHECKED</text>
<text x="119.5" y="169.7">ANGULAR: MACH</text>
<text x="119.5" y="172.4">TWO PLACE DECIMAL</text>
<text x="142.5" y="169.7">BEND</text>
<text x="154.8" y="171">ENG APPR.</text>
<text x="119.5" y="175">THREE PLACE DECIMAL</text>
<text x="154.9" y="175.7">MFG APPR.</text>
<text x="154.9" y="180.4">Q.A.</text>
<text x="154.9" y="184.6">COMMENTS:</text>
</g>
<g font-size="2.1">
<text x="75.5" y="195.7">NEXT ASSY</text>
<text x="100.9" y="195.7">USED ON</text>
<text x="86.9" y="201.5">APPLICATION</text>
<text x="123.1" y="201.6">DO NOT SCALE DRAWING</text>
</g>
<g font-size="2">
<text x="31.5" y="182.9">PROPRIETARY AND CONFIDENTIAL</text>
<text x="119.2" y="180.6">INTERPRET GEOMETRIC</text>
<text x="119.2" y="183.1">TOLERANCING PER:</text>
<text x="27.8" y="186.5">THE INFORMATION CONTAINED IN THIS</text>
<text x="27.8" y="189">DRAWING IS THE SOLE PROPERTY OF</text>
<text x="27.8" y="191.6">&lt;INSERT COMPANY NAME HERE&gt;. ANY</text>
<text x="119.1" y="186.7">MATERIAL</text>
<text x="27.8" y="194.1">REPRODUCTION IN PART OR AS A WHOLE</text>
<text x="27.8" y="196.6">WITHOUT THE WRITTEN PERMISSION OF</text>
<text x="119.1" y="193.5">FINISH</text>
<text x="27.8" y="199.1">&lt;INSERT COMPANY NAME HERE&gt; IS</text>
<text x="27.8" y="201.7">PROHIBITED.</text>
</g>
</svg>
